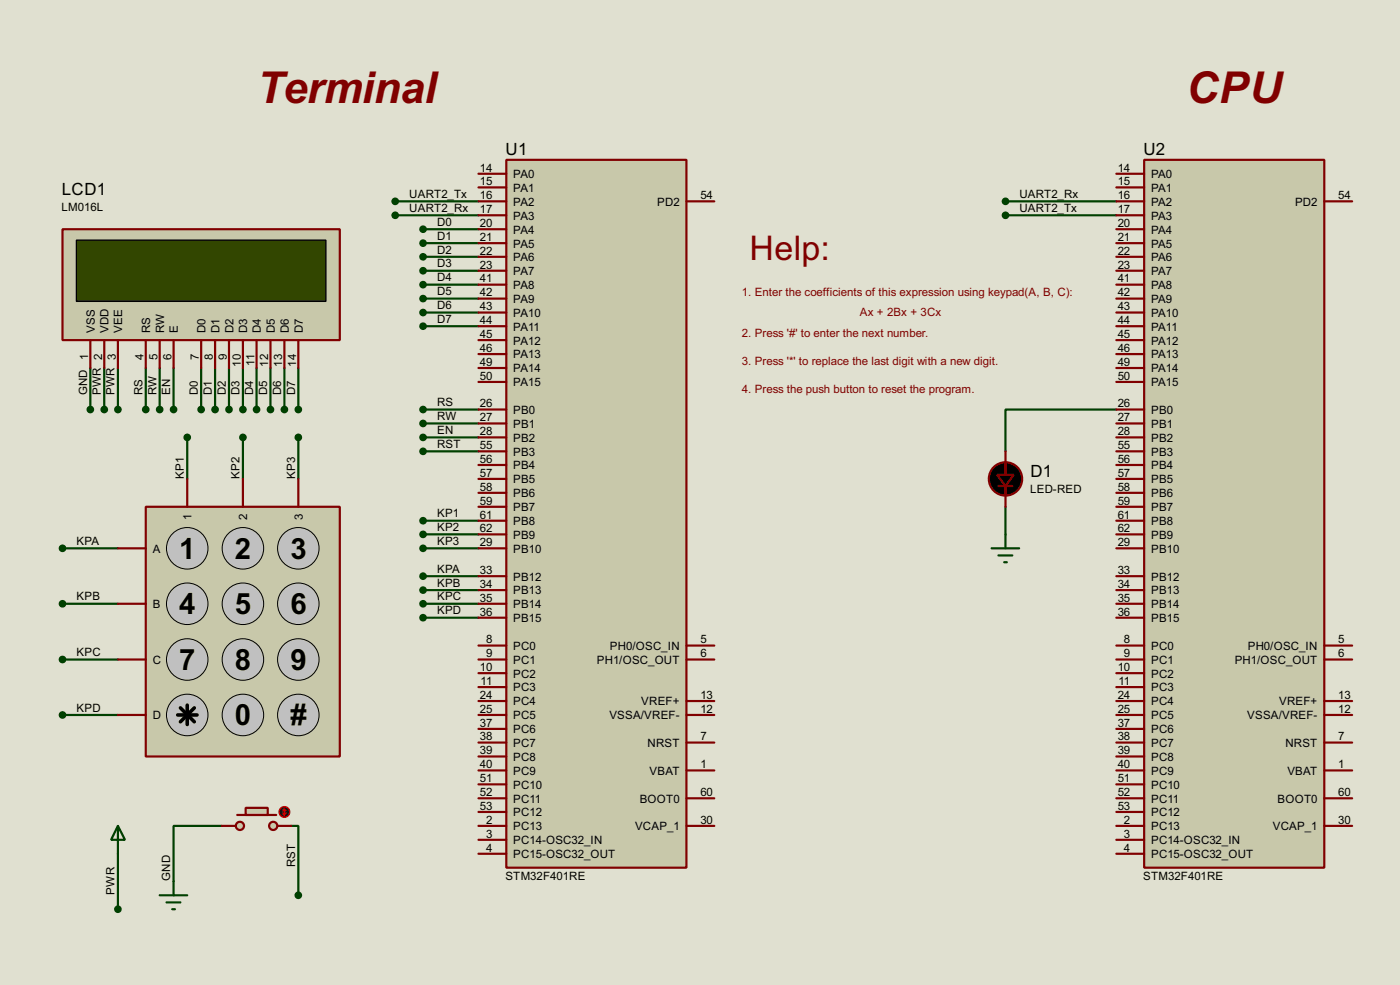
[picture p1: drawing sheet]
<svg xmlns="http://www.w3.org/2000/svg" width="256mm" height="180mm" viewBox="0 0 256 180" stroke-linecap="round" stroke-linejoin="round" font-family="sans-serif">
<path d="M0 0h256.5v180.3h-256.5z" fill="#e0e0d0"/>
<g fill="none" stroke="#004000" stroke-width=".4">
<path d="M72.4 36.9h15.3M72.4 39.4h15.3M184.2 36.9h20.3M184.2 39.4h20.3M77.5 42h10.2M77.5 44.5h10.2M77.5 47h10.2M77.5 49.6h10.2M77.5 52.1h10.2M77.5 54.7h10.2M77.5 57.2h10.2M77.5 59.7h10.2"/>
<path d="M16.6 67.4v7.6M19.1 67.4v7.6M21.6 67.4v7.6M26.7 67.4v7.6M29.3 67.4v7.6M31.8 67.4v7.6M36.9 67.4v7.6M39.4 67.4v7.6M42 67.4v7.6M44.5 67.4v7.6M47 67.4v7.6M49.6 67.4v7.6"/>
<path d="M52.1 67.4v7.6M54.7 67.4v7.6M77.5 75h10.2M77.5 77.5h10.2M204.5 75h-20.3v7.6M34.3 80.1v7.6M44.5 80.1v7.6M54.7 80.1v7.6M77.5 80.1h10.2M77.5 95.3h10.2M77.5 97.8h10.2M77.5 82.6h10.2"/>
<path d="M184.2 92.8v5M11.5 100.4h10.1M11.5 110.5h10.1M77.5 100.4h10.2M77.5 110.5h10.2M77.5 105.5h10.2M77.5 108h10.2M77.5 113.1h10.2M11.5 120.7h10.1M11.5 130.9h10.1M21.6 156.3v10.1M40.7 151.2h-8.9v10.1"/>
<path d="M53.4 151.2h1.3v12.7"/>
</g>
<path d="M92.8 29.3h33v129.5h-33z" fill="#c8c8aa" stroke="#800000" stroke-width=".4"/>
<g fill="none" stroke="#800000" stroke-width=".4">
<path d="M87.7 31.8h5.1M87.7 36.9h5.1M87.7 34.3h5.1M87.7 39.4h5.1M125.8 36.9h5.1M87.7 42h5.1M87.7 44.5h5.1M87.7 47h5.1M87.7 49.6h5.1M87.7 52.1h5.1M87.7 54.7h5.1M87.7 57.2h5.1"/>
<path d="M87.7 59.7h5.1M87.7 75h5.1M87.7 77.5h5.1M87.7 62.3h5.1M87.7 64.8h5.1M87.7 67.4h5.1M87.7 69.9h5.1M87.7 95.3h5.1M87.7 97.8h5.1M87.7 80.1h5.1M87.7 82.6h5.1M87.7 85.1h5.1"/>
<path d="M87.7 87.7h5.1M87.7 90.2h5.1M87.7 92.8h5.1M87.7 100.4h5.1M87.7 118.2h5.1M87.7 105.5h5.1M87.7 108h5.1M87.7 110.5h5.1M87.7 113.1h5.1M125.8 118.2h5.1M87.7 135.9h5.1M87.7 120.7h5.1"/>
<path d="M87.7 123.2h5.1M87.7 128.3h5.1M87.7 130.9h5.1M87.7 125.8h5.1M87.7 138.5h5.1M87.7 133.4h5.1M125.8 135.9h5.1M125.8 120.7h5.1M125.8 128.3h5.1M125.8 130.9h5.1M87.7 146.1h5.1M87.7 143.6h5.1"/>
<path d="M87.7 141h5.1M87.7 148.6h5.1M87.7 151.2h5.1M87.7 153.7h5.1M87.7 156.3h5.1M125.8 146.1h5.1M125.8 141h5.1M125.8 151.2h5.1"/>
</g>
<path d="M26.7 92.8h35.6v45.7h-35.6z" fill="#c8c8aa" stroke="#800000" stroke-width=".4"/>
<g fill="#c0c0c0" stroke="#000" stroke-width=".18">
<circle cx="34.3" cy="100.4" r="3.8"/>
<circle cx="44.5" cy="100.4" r="3.8"/>
<circle cx="54.6" cy="100.4" r="3.8"/>
<circle cx="34.3" cy="110.5" r="3.8"/>
<circle cx="44.5" cy="110.5" r="3.8"/>
<circle cx="54.6" cy="110.5" r="3.8"/>
<circle cx="34.3" cy="120.7" r="3.8"/>
<circle cx="44.5" cy="120.7" r="3.8"/>
<circle cx="54.6" cy="120.7" r="3.8"/>
<circle cx="34.3" cy="130.9" r="3.8"/>
<circle cx="44.5" cy="130.9" r="3.8"/>
<circle cx="54.6" cy="130.9" r="3.8"/>
</g>
<path d="M32.6 130.9h3.5M33.1 129.6l2.5 2.5M34.3 129.1v3.5M35.6 129.6l-2.5 2.5" fill="none" stroke="#000" stroke-width=".65"/>
<path d="M34.3 87.7v5.1M44.5 87.7v5.1M54.7 87.7v5.1M21.6 100.4h5.1M21.6 110.5h5.1M21.6 120.7h5.1M21.6 130.9h5.1" fill="none" stroke="#800000" stroke-width=".4"/>
<path d="M11.5 42h50.8v20.3h-50.8z" fill="#c8c8aa" stroke="#800000" stroke-width=".4"/>
<path d="M14 44h45.7v11.2h-45.7z" fill="#324600" stroke="#000" stroke-width=".25"/>
<g fill="none" stroke="#800000" stroke-width=".4">
<path d="M16.6 62.3v5.1M19.1 62.3v5.1M21.6 62.3v5.1M26.7 62.3v5.1M29.3 62.3v5.1M31.8 62.3v5.1M36.9 62.3v5.1M39.4 62.3v5.1M42 62.3v5.1M44.5 62.3v5.1M47 62.3v5.1M49.6 62.3v5.1"/>
<path d="M52.1 62.3v5.1M54.7 62.3v5.1"/>
</g>
<g fill="#004000" stroke="#004000" stroke-width=".4">
<circle cx="16.5" cy="75" r=".5"/>
<circle cx="19.1" cy="75" r=".5"/>
<circle cx="21.6" cy="75" r=".5"/>
<circle cx="31.8" cy="75" r=".5"/>
<circle cx="26.7" cy="75" r=".5"/>
<circle cx="29.2" cy="75" r=".5"/>
<circle cx="36.8" cy="75" r=".5"/>
<circle cx="39.4" cy="75" r=".5"/>
<circle cx="41.9" cy="75" r=".5"/>
<circle cx="44.5" cy="75" r=".5"/>
<circle cx="47" cy="75" r=".5"/>
<circle cx="49.5" cy="75" r=".5"/>
<circle cx="52.1" cy="75" r=".5"/>
<circle cx="54.6" cy="75" r=".5"/>
<circle cx="77.5" cy="42" r=".5"/>
<circle cx="77.5" cy="44.5" r=".5"/>
<circle cx="77.5" cy="47" r=".5"/>
<circle cx="77.5" cy="49.6" r=".5"/>
<circle cx="21.6" cy="166.4" r=".5"/>
<circle cx="77.5" cy="75" r=".5"/>
<circle cx="77.5" cy="77.5" r=".5"/>
<circle cx="77.5" cy="80.1" r=".5"/>
<circle cx="11.4" cy="100.4" r=".5"/>
<circle cx="11.4" cy="110.5" r=".5"/>
<circle cx="11.4" cy="120.7" r=".5"/>
<circle cx="11.4" cy="130.9" r=".5"/>
<circle cx="34.3" cy="80.1" r=".5"/>
<circle cx="44.5" cy="80.1" r=".5"/>
<circle cx="54.6" cy="80.1" r=".5"/>
<circle cx="77.5" cy="95.3" r=".5"/>
<circle cx="77.5" cy="97.8" r=".5"/>
<circle cx="77.5" cy="105.5" r=".5"/>
<circle cx="77.5" cy="108" r=".5"/>
<circle cx="77.5" cy="110.5" r=".5"/>
<circle cx="77.5" cy="113.1" r=".5"/>
<circle cx="77.5" cy="100.4" r=".5"/>
</g>
<path d="M21.6 151.2l1.3 2.5h-2.5zM21.6 151.2v5.1M29.3 163.9h5M30.5 165.2h2.6M31.6 166.4h.5M31.8 161.3v2.6" fill="none" stroke="#004000" stroke-width=".4"/>
<path d="M209.6 29.3h33v129.5h-33z" fill="#c8c8aa" stroke="#800000" stroke-width=".4"/>
<g fill="none" stroke="#800000" stroke-width=".4">
<path d="M204.5 31.8h5.1M204.5 36.9h5.1M204.5 34.3h5.1M204.5 39.4h5.1M242.6 36.9h5.1M204.5 42h5.1M204.5 44.5h5.1M204.5 47h5.1M204.5 49.6h5.1M204.5 52.1h5.1M204.5 54.7h5.1M204.5 57.2h5.1"/>
<path d="M204.5 59.7h5.1M204.5 75h5.1M204.5 77.5h5.1M204.5 62.3h5.1M204.5 64.8h5.1M204.5 67.4h5.1M204.5 69.9h5.1M204.5 95.3h5.1M204.5 97.8h5.1M204.5 80.1h5.1M204.5 82.6h5.1M204.5 85.1h5.1"/>
<path d="M204.5 87.7h5.1M204.5 90.2h5.1M204.5 92.8h5.1M204.5 100.4h5.1M204.5 118.2h5.1M204.5 105.5h5.1M204.5 108h5.1M204.5 110.5h5.1M204.5 113.1h5.1M242.6 118.2h5.1M204.5 135.9h5.1M204.5 120.7h5.1"/>
<path d="M204.5 123.2h5.1M204.5 128.3h5.1M204.5 130.9h5.1M204.5 125.8h5.1M204.5 138.5h5.1M204.5 133.4h5.1M242.6 135.9h5.1M242.6 120.7h5.1M242.6 128.3h5.1M242.6 130.9h5.1M204.5 146.1h5.1M204.5 143.6h5.1"/>
<path d="M204.5 141h5.1M204.5 148.6h5.1M204.5 151.2h5.1M204.5 153.7h5.1M204.5 156.3h5.1M242.6 146.1h5.1M242.6 141h5.1M242.6 151.2h5.1"/>
</g>
<g fill="#c8c8aa" stroke="#800000" stroke-width=".4">
<circle cx="50" cy="151.2" r=".75"/>
<circle cx="43.9" cy="151.2" r=".75"/>
</g>
<path d="M43.5 149.2h7.1" fill="none" stroke="#800000" stroke-width=".4"/>
<path d="M45 147.9h4.1v1.3h-4.1z" fill="#c8c8aa" stroke="#800000" stroke-width=".4"/>
<path d="M40.7 151.2h2.5M50.9 151.2h2.5" fill="none" stroke="#800000" stroke-width=".4"/>
<circle cx="52.1" cy="148.6" r="1" fill="#400000" stroke="#f00" stroke-width=".2"/>
<path d="M51.9 148.9l.2 .3M52.1 148.1v1.1M52.1 148.1l-.2 .3M52.1 148.1l.3 .3M52.4 148.9l-.3 .3" fill="none" stroke="#f00" stroke-width=".2"/>
<g fill="#004000" stroke="#004000" stroke-width=".4">
<circle cx="54.6" cy="163.9" r=".5"/>
<circle cx="77.5" cy="52.1" r=".5"/>
<circle cx="77.5" cy="54.7" r=".5"/>
<circle cx="77.5" cy="57.2" r=".5"/>
<circle cx="77.5" cy="59.7" r=".5"/>
<circle cx="72.4" cy="36.9" r=".5"/>
<circle cx="72.4" cy="39.4" r=".5"/>
<circle cx="184.2" cy="39.4" r=".5"/>
<circle cx="184.2" cy="36.9" r=".5"/>
<circle cx="77.5" cy="82.6" r=".5"/>
</g>
<g fill="#000" stroke="#800000" stroke-width=".4">
<path d="M182.7 86.9h3l-1.5 2.1z"/>
<circle cx="184.2" cy="87.7" r="3.1"/>
</g>
<path d="M182.9 89h2.6M184.2 82.6v4.3M184.2 89v3.8" fill="none" stroke="#800000" stroke-width=".4"/>
<path d="M184.2 97.8v2.6M181.7 100.4h5M182.9 101.7h2.6M184 102.9h.5" fill="none" stroke="#004000" stroke-width=".4"/>
<g font-size="9" fill="#800000">
<text x="47.1" y="18.9">Terminal</text>
<text x="217.3" y="18.9">CPU</text>
</g>
<text font-size="7" fill="#800000" x="137.3" y="47.6">Help:</text>
<g font-size="6">
<text x="32.9" y="102.3">1</text>
<text x="43.1" y="102.3">2</text>
<text x="53.2" y="102.3">3</text>
<text x="32.9" y="112.4">4</text>
<text x="43.1" y="112.4">5</text>
<text x="53.2" y="112.4">6</text>
<text x="32.9" y="122.6">7</text>
<text x="43.1" y="122.6">8</text>
<text x="53.2" y="122.6">9</text>
<text x="43.1" y="132.8">0</text>
<text x="53.2" y="132.8">#</text>
</g>
<g font-size="3.5">
<text x="92.6" y="28.5">U1</text>
<text x="209.5" y="28.5">U2</text>
<text x="11.3" y="35.8">LCD1</text>
<text x="188.8" y="87.3">D1</text>
</g>
<g font-size="2.4">
<text x="87.9" y="31.4">14</text>
<text x="87.9" y="33.9">15</text>
<text x="94" y="32.6">PA0</text>
<text x="94" y="35.1">PA1</text>
<text x="204.8" y="31.4">14</text>
<text x="204.8" y="33.9">15</text>
<text x="210.9" y="32.6">PA0</text>
<text x="210.9" y="35.1">PA1</text>
<text x="11.3" y="38.6">LM016L</text>
<text x="75" y="36.3">UART2_Tx</text>
<text x="75" y="38.8">UART2_Rx</text>
<text x="80.1" y="41.3">D0</text>
<text x="87.9" y="36.5">16</text>
<text x="87.9" y="39">17</text>
<text x="87.9" y="41.6">20</text>
<text x="94" y="37.7">PA2</text>
<text x="94" y="40.2">PA3</text>
<text x="120.4" y="37.7">PD2</text>
<text x="128.3" y="36.5">54</text>
<text x="186.7" y="38.8">UART2_Tx</text>
<text x="186.7" y="36.3">UART2_Rx</text>
<text x="204.8" y="36.5">16</text>
<text x="204.8" y="39">17</text>
<text x="204.8" y="41.6">20</text>
<text x="210.9" y="37.7">PA2</text>
<text x="210.9" y="40.2">PA3</text>
<text x="237.2" y="37.7">PD2</text>
<text x="245.2" y="36.5">54</text>
<text x="80.1" y="43.9">D1</text>
<text x="80.1" y="46.4">D2</text>
<text x="87.9" y="44.1">21</text>
<text x="87.9" y="46.6">22</text>
<text x="94" y="42.7">PA4</text>
<text x="94" y="45.3">PA5</text>
<text x="94" y="47.8">PA6</text>
<text x="204.8" y="44.1">21</text>
<text x="204.8" y="46.6">22</text>
<text x="210.9" y="42.7">PA4</text>
<text x="210.9" y="45.3">PA5</text>
<text x="210.9" y="47.8">PA6</text>
<text x="80.1" y="49">D3</text>
<text x="80.1" y="51.5">D4</text>
<text x="87.9" y="49.2">23</text>
<text x="87.9" y="51.7">41</text>
<text x="94" y="50.4">PA7</text>
<text x="94" y="52.9">PA8</text>
<text x="204.8" y="49.2">23</text>
<text x="204.8" y="51.7">41</text>
<text x="210.9" y="50.4">PA7</text>
<text x="210.9" y="52.9">PA8</text>
<text x="80.1" y="54">D5</text>
<text x="80.1" y="56.6">D6</text>
<text x="80.1" y="59.1">D7</text>
<text x="87.9" y="54.3">42</text>
<text x="87.9" y="56.8">43</text>
<text x="87.9" y="59.3">44</text>
<text x="94" y="55.4">PA9</text>
<text x="94" y="58">PA10</text>
<text x="204.8" y="54.3">42</text>
<text x="204.8" y="56.8">43</text>
<text x="204.8" y="59.3">44</text>
<text x="210.9" y="55.4">PA9</text>
<text x="210.9" y="58">PA10</text>
<text x="16.1" y="66" transform="rotate(-90 16.1 66)">1</text>
<text x="17.3" y="61" transform="rotate(-90 17.3 61)">VSS</text>
<text x="19.9" y="61" transform="rotate(-90 19.9 61)">VDD</text>
<text x="22.4" y="61" transform="rotate(-90 22.4 61)">VEE</text>
<text x="26.3" y="66" transform="rotate(-90 26.3 66)">4</text>
<text x="27.5" y="61" transform="rotate(-90 27.5 61)">RS</text>
<text x="28.8" y="66" transform="rotate(-90 28.8 66)">5</text>
<text x="30.1" y="61" transform="rotate(-90 30.1 61)">RW</text>
<text x="31.4" y="66" transform="rotate(-90 31.4 66)">6</text>
<text x="32.6" y="61" transform="rotate(-90 32.6 61)">E</text>
<text x="36.4" y="66" transform="rotate(-90 36.4 66)">7</text>
<text x="37.7" y="61" transform="rotate(-90 37.7 61)">D0</text>
<text x="39" y="66" transform="rotate(-90 39 66)">8</text>
<text x="40.2" y="61" transform="rotate(-90 40.2 61)">D1</text>
<text x="41.5" y="66" transform="rotate(-90 41.5 66)">9</text>
<text x="42.8" y="61" transform="rotate(-90 42.8 61)">D2</text>
<text x="45.3" y="61" transform="rotate(-90 45.3 61)">D3</text>
<text x="47.8" y="61" transform="rotate(-90 47.8 61)">D4</text>
<text x="50.4" y="61" transform="rotate(-90 50.4 61)">D5</text>
<text x="52.9" y="61" transform="rotate(-90 52.9 61)">D6</text>
<text x="55.5" y="61" transform="rotate(-90 55.5 61)">D7</text>
<text x="87.9" y="61.9">45</text>
<text x="87.9" y="64.4">46</text>
<text x="94" y="60.5">PA11</text>
<text x="94" y="63.1">PA12</text>
<text x="94" y="65.6">PA13</text>
<text x="204.8" y="61.9">45</text>
<text x="204.8" y="64.4">46</text>
<text x="210.9" y="60.5">PA11</text>
<text x="210.9" y="63.1">PA12</text>
<text x="210.9" y="65.6">PA13</text>
<text x="44.1" y="67.1" transform="rotate(-90 44.1 67.1)">10</text>
<text x="46.6" y="67" transform="rotate(-90 46.6 67)">11</text>
<text x="49.1" y="67.1" transform="rotate(-90 49.1 67.1)">12</text>
<text x="51.7" y="67.1" transform="rotate(-90 51.7 67.1)">13</text>
<text x="54.2" y="67.1" transform="rotate(-90 54.2 67.1)">14</text>
<text x="87.9" y="67">49</text>
<text x="87.9" y="69.5">50</text>
<text x="94" y="68.1">PA14</text>
<text x="94" y="70.7">PA15</text>
<text x="204.8" y="67">49</text>
<text x="204.8" y="69.5">50</text>
<text x="210.9" y="68.1">PA14</text>
<text x="210.9" y="70.7">PA15</text>
<text x="16" y="72.4" transform="rotate(-90 16 72.4)">GND</text>
<text x="18.5" y="72.4" transform="rotate(-90 18.5 72.4)">PWR 2</text>
<text x="21" y="72.4" transform="rotate(-90 21 72.4)">PWR 3</text>
<text x="26.1" y="72.4" transform="rotate(-90 26.1 72.4)">RS</text>
<text x="28.7" y="72.4" transform="rotate(-90 28.7 72.4)">RW</text>
<text x="31.2" y="72.4" transform="rotate(-90 31.2 72.4)">EN</text>
<text x="36.3" y="72.4" transform="rotate(-90 36.3 72.4)">D0</text>
<text x="38.8" y="72.4" transform="rotate(-90 38.8 72.4)">D1</text>
<text x="41.4" y="72.4" transform="rotate(-90 41.4 72.4)">D2</text>
<text x="43.9" y="72.4" transform="rotate(-90 43.9 72.4)">D3</text>
<text x="46.4" y="72.4" transform="rotate(-90 46.4 72.4)">D4</text>
<text x="49" y="72.4" transform="rotate(-90 49 72.4)">D5</text>
<text x="51.5" y="72.4" transform="rotate(-90 51.5 72.4)">D6</text>
<text x="54.1" y="72.4" transform="rotate(-90 54.1 72.4)">D7</text>
<text x="80.1" y="74.4">RS</text>
<text x="80.1" y="76.9">RW</text>
<text x="87.9" y="74.6">26</text>
<text x="87.9" y="77.1">27</text>
<text x="94" y="75.8">PB0</text>
<text x="204.8" y="74.6">26</text>
<text x="204.8" y="77.1">27</text>
<text x="210.9" y="75.8">PB0</text>
<text x="80.1" y="79.5">EN</text>
<text x="80.1" y="82">RST</text>
<text x="87.9" y="79.7">28</text>
<text x="87.9" y="82.2">55</text>
<text x="94" y="78.3">PB1</text>
<text x="94" y="80.8">PB2</text>
<text x="94" y="83.4">PB3</text>
<text x="204.8" y="79.7">28</text>
<text x="204.8" y="82.2">55</text>
<text x="210.9" y="78.3">PB1</text>
<text x="210.9" y="80.8">PB2</text>
<text x="210.9" y="83.4">PB3</text>
<text x="33.7" y="87.6" transform="rotate(-90 33.7 87.6)">KP1</text>
<text x="43.9" y="87.6" transform="rotate(-90 43.9 87.6)">KP2</text>
<text x="54.1" y="87.6" transform="rotate(-90 54.1 87.6)">KP3</text>
<text x="87.9" y="84.7">56</text>
<text x="87.9" y="87.3">57</text>
<text x="87.9" y="89.8">58</text>
<text x="94" y="85.9">PB4</text>
<text x="94" y="88.5">PB5</text>
<text x="204.8" y="84.7">56</text>
<text x="204.8" y="87.3">57</text>
<text x="204.8" y="89.8">58</text>
<text x="210.9" y="85.9">PB4</text>
<text x="210.9" y="88.5">PB5</text>
<text x="35.1" y="95.2" transform="rotate(-90 35.1 95.2)">1</text>
<text x="45.3" y="95.2" transform="rotate(-90 45.3 95.2)">2</text>
<text x="55.5" y="95.2" transform="rotate(-90 55.5 95.2)">3</text>
<text x="80.1" y="94.7">KP1</text>
<text x="87.9" y="94.9">61</text>
<text x="87.9" y="92.4">59</text>
<text x="94" y="91">PB6</text>
<text x="94" y="93.6">PB7</text>
<text x="188.7" y="90.2">LED-RED</text>
<text x="204.8" y="94.9">61</text>
<text x="204.8" y="92.4">59</text>
<text x="210.9" y="91">PB6</text>
<text x="210.9" y="93.6">PB7</text>
<text x="14" y="99.8">KPA</text>
<text x="28" y="101.2">A</text>
<text x="80.1" y="97.2">KP2</text>
<text x="80.1" y="99.8">KP3</text>
<text x="87.9" y="97.4">62</text>
<text x="87.9" y="100">29</text>
<text x="94" y="96.1">PB8</text>
<text x="94" y="98.6">PB9</text>
<text x="94" y="101.2">PB10</text>
<text x="204.8" y="97.4">62</text>
<text x="204.8" y="100">29</text>
<text x="210.9" y="96.1">PB8</text>
<text x="210.9" y="98.6">PB9</text>
<text x="210.9" y="101.2">PB10</text>
<text x="80.1" y="104.9">KPA</text>
<text x="80.1" y="107.4">KPB</text>
<text x="87.9" y="105.1">33</text>
<text x="87.9" y="107.6">34</text>
<text x="94" y="106.3">PB12</text>
<text x="204.8" y="105.1">33</text>
<text x="204.8" y="107.6">34</text>
<text x="210.9" y="106.3">PB12</text>
<text x="14" y="109.9">KPB</text>
<text x="28" y="111.3">B</text>
<text x="80.1" y="109.9">KPC</text>
<text x="80.1" y="112.5">KPD</text>
<text x="87.9" y="110.1">35</text>
<text x="87.9" y="112.7">36</text>
<text x="94" y="108.8">PB13</text>
<text x="94" y="111.3">PB14</text>
<text x="94" y="113.9">PB15</text>
<text x="204.8" y="110.1">35</text>
<text x="204.8" y="112.7">36</text>
<text x="210.9" y="108.8">PB13</text>
<text x="210.9" y="111.3">PB14</text>
<text x="210.9" y="113.9">PB15</text>
<text x="89.1" y="117.8">8</text>
<text x="94" y="119">PC0</text>
<text x="111.7" y="119">PH0/OSC_IN</text>
<text x="128.3" y="117.8">5</text>
<text x="205.9" y="117.8">8</text>
<text x="210.9" y="119">PC0</text>
<text x="228.6" y="119">PH0/OSC_IN</text>
<text x="245.2" y="117.8">5</text>
<text x="14" y="120.1">KPC</text>
<text x="28" y="121.5">C</text>
<text x="87.9" y="122.8">10</text>
<text x="88.1" y="125.4">11</text>
<text x="89.1" y="120.3">9</text>
<text x="94" y="121.5">PC1</text>
<text x="94" y="124">PC2</text>
<text x="109.3" y="121.5">PH1/OSC_OUT</text>
<text x="128.3" y="120.3">6</text>
<text x="204.8" y="122.8">10</text>
<text x="204.9" y="125.4">11</text>
<text x="205.9" y="120.3">9</text>
<text x="210.9" y="121.5">PC1</text>
<text x="210.9" y="124">PC2</text>
<text x="226.2" y="121.5">PH1/OSC_OUT</text>
<text x="245.2" y="120.3">6</text>
<text x="14" y="130.3">KPD</text>
<text x="28" y="131.7">D</text>
<text x="87.9" y="127.9">24</text>
<text x="87.9" y="130.5">25</text>
<text x="94" y="129.1">PC4</text>
<text x="94" y="131.7">PC5</text>
<text x="94" y="126.6">PC3</text>
<text x="111.6" y="131.7">VSSA/VREF-</text>
<text x="117.5" y="129.1">VREF+</text>
<text x="128.3" y="127.9">13</text>
<text x="128.3" y="130.5">12</text>
<text x="204.8" y="127.9">24</text>
<text x="204.8" y="130.5">25</text>
<text x="210.9" y="129.1">PC4</text>
<text x="210.9" y="131.7">PC5</text>
<text x="210.9" y="126.6">PC3</text>
<text x="228.5" y="131.7">VSSA/VREF-</text>
<text x="234.3" y="129.1">VREF+</text>
<text x="245.2" y="127.9">13</text>
<text x="245.2" y="130.5">12</text>
<text x="87.9" y="135.5">38</text>
<text x="87.9" y="133">37</text>
<text x="94" y="136.7">PC7</text>
<text x="94" y="134.2">PC6</text>
<text x="118.6" y="136.7">NRST</text>
<text x="128.3" y="135.5">7</text>
<text x="204.8" y="135.5">38</text>
<text x="204.8" y="133">37</text>
<text x="210.9" y="136.7">PC7</text>
<text x="210.9" y="134.2">PC6</text>
<text x="235.5" y="136.7">NRST</text>
<text x="245.2" y="135.5">7</text>
<text x="87.9" y="138.1">39</text>
<text x="87.9" y="143.2">51</text>
<text x="87.9" y="140.6">40</text>
<text x="94" y="139.3">PC8</text>
<text x="94" y="141.8">PC9</text>
<text x="119" y="141.8">VBAT</text>
<text x="128.3" y="140.6">1</text>
<text x="204.8" y="138.1">39</text>
<text x="204.8" y="143.2">51</text>
<text x="204.8" y="140.6">40</text>
<text x="210.9" y="139.3">PC8</text>
<text x="210.9" y="141.8">PC9</text>
<text x="235.8" y="141.8">VBAT</text>
<text x="245.2" y="140.6">1</text>
<text x="87.9" y="145.7">52</text>
<text x="87.9" y="148.2">53</text>
<text x="94" y="144.4">PC10</text>
<text x="94" y="146.9">PC11</text>
<text x="94" y="149.4">PC12</text>
<text x="117.2" y="146.9">BOOT0</text>
<text x="128.3" y="145.7">60</text>
<text x="204.8" y="145.7">52</text>
<text x="204.8" y="148.2">53</text>
<text x="210.9" y="144.4">PC10</text>
<text x="210.9" y="146.9">PC11</text>
<text x="210.9" y="149.4">PC12</text>
<text x="234" y="146.9">BOOT0</text>
<text x="245.2" y="145.7">60</text>
<text x="89.1" y="150.8">2</text>
<text x="89.1" y="153.3">3</text>
<text x="89.1" y="155.9">4</text>
<text x="94" y="152">PC13</text>
<text x="94" y="154.5">PC14-OSC32_IN</text>
<text x="116.3" y="152">VCAP_1</text>
<text x="128.3" y="150.8">30</text>
<text x="205.9" y="150.8">2</text>
<text x="205.9" y="153.3">3</text>
<text x="205.9" y="155.9">4</text>
<text x="210.9" y="152">PC13</text>
<text x="210.9" y="154.5">PC14-OSC32_IN</text>
<text x="233.2" y="152">VCAP_1</text>
<text x="245.2" y="150.8">30</text>
<text x="31.2" y="161.3" transform="rotate(-90 31.2 161.3)">GND</text>
<text x="54.1" y="158.8" transform="rotate(-90 54.1 158.8)">RST</text>
<text x="92.6" y="161">STM32F401RE</text>
<text x="94" y="157.1">PC15-OSC32_OUT</text>
<text x="209.4" y="161">STM32F401RE</text>
<text x="210.9" y="157.1">PC15-OSC32_OUT</text>
<text x="21" y="163.8" transform="rotate(-90 21 163.8)">PWR</text>
</g>
<g font-size="2.4" fill="#800000">
<text x="135.9" y="54.1">1. Enter the coefficients of this expression using keypad(A, B, C):</text>
<text x="157.5" y="57.9">Ax + 2Bx + 3Cx</text>
<text x="135.9" y="61.7">2. Press '#' to enter the next number.</text>
<text x="135.9" y="66.8">3. Press '*' to replace the last digit with a new digit.</text>
<text x="135.9" y="71.9">4. Press the push button to reset the program.</text>
</g>
</svg>
